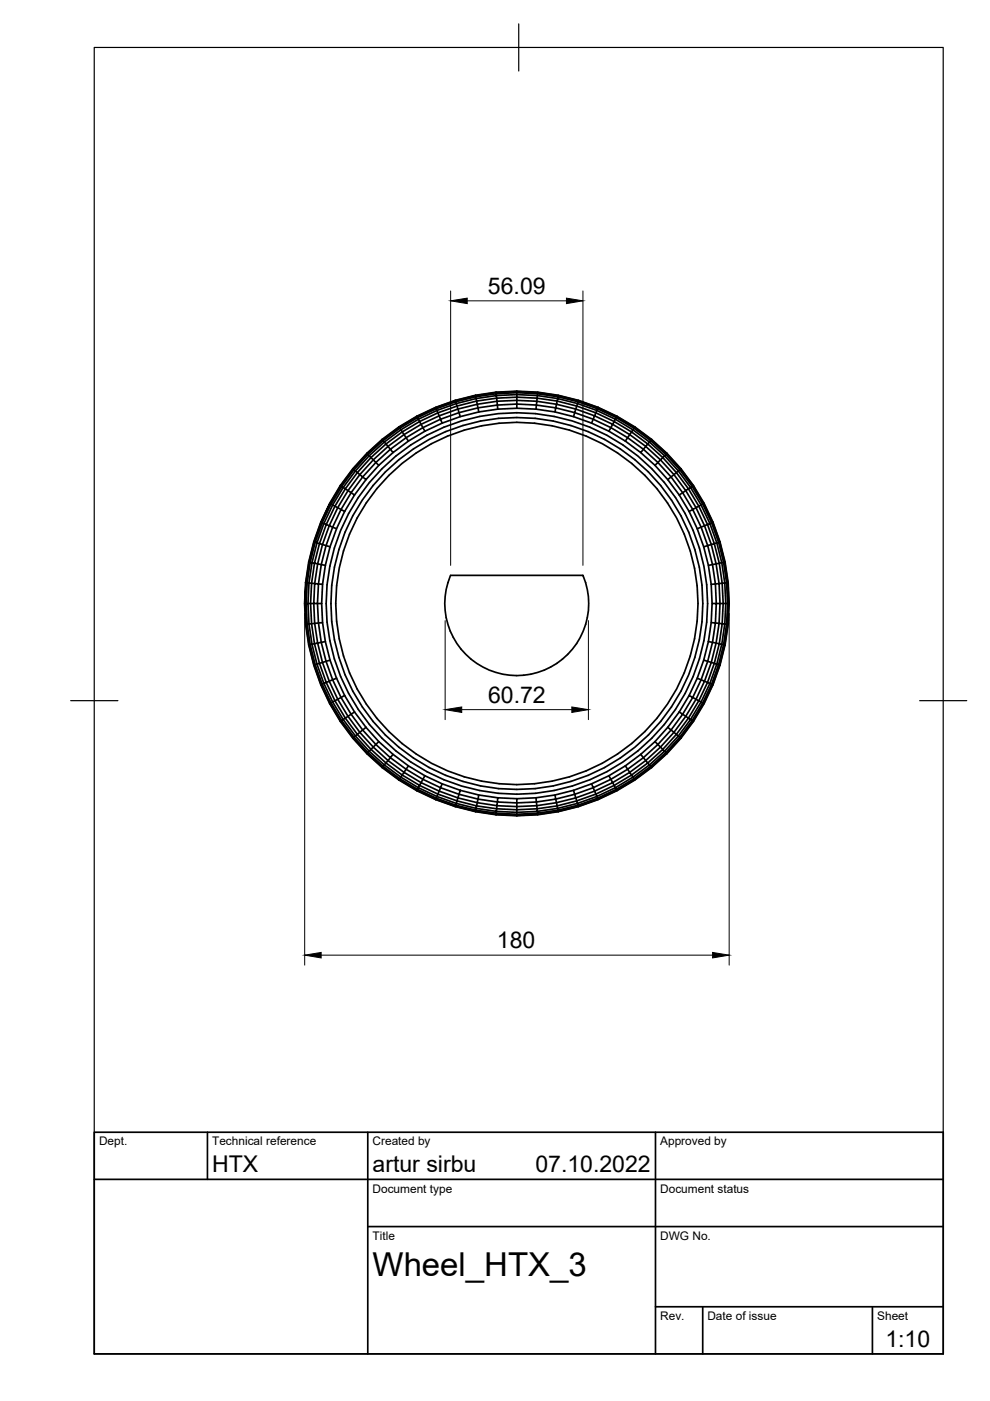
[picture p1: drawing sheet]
<svg xmlns="http://www.w3.org/2000/svg" width="210mm" height="297mm" viewBox="0 0 210 297" stroke-linecap="round" stroke-linejoin="round" font-family="sans-serif">
<!-- layer: Visible -->
<g fill="none" stroke="#000" stroke-width=".36">
<path d="M74.8 99.4l-2.6 3.5M74.9 99.4l.2 .2-2.7 3.5-.2-.1zM77.8 96.1l-3 3.3M78.3 96.6l.4 .4-2.9 3.2-2.6 3.4-.4-.3 2.6-3.4zM80.3 98.7l-1.2-1.2-2.8 3.1-1.2-1M80.3 98.7l-2.7 3-.7-.6M81 93.2l-3.2 3 .5 .4 3.2-2.9M81 93.2l-3.2 2.9M81.5 93.7l.3 .4 3.5-2.5 .4 .5-3.4 2.5-.5-.5-3.1 2.9 .4 .5 3.2-2.9 .5 .7-3.1 2.8-2.8 3M83.3 96l-3 2.7M84.6 90.5l-3.5 2.7 .1 .2-3.2 3-2.9 3.2M84.6 90.5l-3.6 2.7"/>
<path d="M84.8 90.8l-3.6 2.6 .3 .3M84.8 90.8l.2 .3M85 91.1l-3.5 2.6M88.4 88.3l-3.8 2.3 .2 .2M88.4 88.3l-3.8 2.2M88.5 88.5l.2 .4-3.7 2.2M88.5 88.5l-3.7 2.3M89 89.4l-3.7 2.2-.3-.5M89 89.4l.3 .6M89.3 90l-3.6 2.1 .4 .7-3.3 2.5 .5 .7 3.3-2.5M90.1 91.4l-.4-.7-3.6 2.1 .5 .7M90.1 91.4l-3.5 2.1"/>
<path d="M92.4 86.4l-4 1.9M93.7 89.7l-.3-.8-3.7 1.8-.4-.7M93.7 89.7l-3.6 1.7M96.5 84.9l-4.1 1.5-4 1.9 .1 .2M96.5 84.9l-4.1 1.5 .1 .3-4 1.8M96.6 85.2l.1 .4-4.1 1.4 .2 .5-3.8 1.9M96.6 85.2l-4.1 1.5 .1 .3-3.9 1.9 .3 .5M100.8 83.9l-4.3 1 .1 .3M100.8 83.8l-4.3 1.1M100.8 83.8v.1M100.8 83.9l.1 .2M100.9 84.1v.4l-4.2 1.1 .2 .5 4.1-1.1 .2 .7 4.2-.6"/>
<path d="M100.9 84.1l-4.3 1.1M100.9 84.5l4.3-.6 .1 .5-4.3 .6zM101.5 87.3l-3.9 1-3.9 1.4M101.5 87.3l-.2-.8-4 1-3.9 1.4-.6-1.4 4.1-1.4 .2 .6-4 1.5-3.8 1.8M105.2 83.1l-4.4 .8M105.2 83.1l-4.4 .7M105.4 85.1l.1 .8M105.5 85.9l-4.2 .6-.1-.8-4.1 1 .5 1.6M105.5 85.9v.8M105.5 86.7l-4 .6M109.6 84.9l4.2 .2 .1-.7 4.2 .6M109.6 83.7v-.4l-4.4 .2v-.3l4.4-.2 4.4 .1 4.4 .7"/>
<path d="M109.6 83.7l-4.4 .2v-.4l-4.3 .6M109.6 84.9v.8l-4.1 .2M109.6 82.9v.4l4.4 .2-.1 .4M109.6 82.9l-4.4 .2M109.6 86.6l-4.1 .1M109.6 84.9l-4.2 .2M109.6 82.9l4.4 .2M109.6 83.7v1.2M109.6 86.6l4 .1M109.6 83.7l4.3 .2M113.9 83.9l4.3 .6 .1-.4 4.3 1.1M113.9 83.9v.5l-4.3-.2-4.3 .2 .1 .7"/>
<path d="M114 83.2l4.4 .7-.1 .2-4.3-.6zM117.7 87.3l3.9 1 3.8 1.4M118.1 85l-.4 2.3-4.1-.6 .1-.8 4.1 .6 4.1 1 .2-.8-4.1-1-4.2-.6-.1 .8-4.1-.2v.9M118.1 85l.1-.5 4.2 1.1 4.1 1.4M118.1 85l4.2 1.1 .3-.9M118.4 83.9l4.2 1v.3M118.4 83.9l4.3 1 4.1 1.5M121.6 88.3l.3-.8 3.9 1.4-.4 .8M122.3 86.1l4 1.4-.2 .7 3.8 1.8-.4 .7-3.7-1.8 .3-.7-4-1.5zM122.6 85.2l4.1 1.5-.2 .3M122.7 84.9l4.1 1.5M125.4 89.7l3.7 1.7"/>
<path d="M126.5 87l4 1.9-.3 .5-3.9-1.9zM126.8 86.4l4 1.9M129.1 91.4l.4-.7 3.6 2.1 .4-.7 3.4 2.5 .5-.5-3.5-2.5M129.1 91.4l3.5 2.1M130.2 89.4l3.7 2.2-.4 .5-3.6-2.1zM130.8 88.3l3.8 2.3-.2 .2-3.7-2.3 .1-.2-4-1.9-.1 .3 4 1.8-.2 .4 3.7 2.2-.3 .5M130.8 88.3l3.8 2.2M133.1 92.8l3.3 2.5 3.1 2.8 .5-.6-3.1-2.9-1.1 1.4-3.2-2.5zM134.6 90.5l3.6 2.7M134.6 90.5l3.5 2.7M135.8 96l3.1 2.7M137.7 93.7l-.3 .4 3.1 2.9 .4-.4 2.9 3.3 .3-.3"/>
<path d="M137.7 93.7l3.2 2.9 .3-.2 2.9 3.2M137.7 93.7l.2-.3 3.3 3 .2-.2 2.9 3.2M138.1 93.2l-.2 .2-3.5-2.6-.2 .3 3.5 2.6M138.1 93.2l3.3 2.9M138.2 93.2h-.1M138.2 93.2l3.2 2.9M138.9 98.7l.6-.6 2.8 3 .6-.5-2.9-3.1 .5-.5 2.9 3.2 .4-.3 2.6 3.4 .3-.2 2.3 3.8-.3 .2M138.9 98.7l2.7 3M141.4 96.1l3 3.3M144.1 99.6l2.6 3.5 .2-.1 2.4 3.7M144.3 99.4l2.7 3.5M144.3 99.4l-.2 .2"/>
<path d="M144.4 99.4l2.6 3.5M144.4 99.4h-.1M65.4 119.2h.1M65.4 119.2l-.6 4.3M65.5 119.2l-.6 4.3 .2 .1 .7-4.4 .9 .2-.6 4.3-.6-.1-.2 4.4h1.2l.2 4.2M66.5 114.9l-1 4.3M68 110.7l-1.5 4.2-1.1 4.3M68.4 115.5l-1 4.1-.7-.2 1-4.1-.5-.2-1.1 4.2-.6 4.3h-.4l-.2 4.4h.4l.2 4.3h-.4l-.2-4.3h-.2l.2 4.4 .2-.1 .7 4.4M68.4 115.5l.7 .2-1 4-.7-.1-.7 4.1h-.6l-.3 4.3 .3 4.2M69 119.9l-.6 4-.9-.1M69 119.9l-.9-.2-.6 4.1M69.2 111.2l.6 .3-1.4 4-.7-.2z"/>
<path d="M70 115.9l-1 4M70.2 106.9l2.2-3.8 .4 .2-2.3 3.8-1.8 3.9 .5 .2 1.8-3.9M70.2 106.9l-1.9 4 .4 .1-1.5 4.1-.4-.1 1.5-4.1-.2-.1-1.5 4.1 .2 .1-1 4.2h-.3M70.2 106.9l.8 .4M71 107.3l.6 .3-1.8 3.9 .7 .3 1.8-3.8 .8 .4M71 107.3l2.2-3.7 .6 .4-2.2 3.6 .7 .4 2.1-3.5 .8 .5-2.1 3.4M71.4 112.1l-.9-.3-1.4 3.9 .9 .2M72.2 102.9l-2.2 3.9-2 3.9 1.9-4M72.2 102.9l-2.3 3.8 .3 .2M73.1 108.4l-1.7 3.7-1.4 3.8M76.3 100.6l.6 .5-2.5 3.4-.6-.5zM77.6 101.7l-2.4 3.3"/>
<path d="M141.6 101.7l.7-.6 2.4 3.4 .7-.5 2.2 3.6 .6-.3M141.6 101.7l2.4 3.3M144 105l.7-.5 2.2 3.5 .7-.4 1.8 3.9 .6-.3 1.4 4.1 .6-.2 1 4.2M144 105l2.1 3.4M146.1 108.4l.8-.4 1.8 3.8M146.1 108.4l1.7 3.7M147 102.9l2.3 3.8M147.8 112.1l1.4 3.8M148.2 107.3l1.8 3.9 .5-.2 1.5 4.1 .4-.1 1 4.2M148.7 111.8l1.4 3.9 .7-.2M148.7 111.8l.7-.3 1.4 4M148.7 107.1l1.8 3.9 .4-.1 1.5 4.1 .2-.1"/>
<path d="M148.7 107.1l-2.3-3.8-1 .7-2.5-3.4 .5-.4 2.6 3.4 2.2 3.7M148.7 111.8l-.9 .3M148.7 107.1l-.5 .2M149.2 115.9l1 4 .6 4M149.2 115.9l.9-.2 1 4 .7-.1 .7 4.1h.6M149.3 106.7l1.9 4M150.2 119.9l.9-.2 .6 4.1M150.8 115.5l1 4.1 .7-.2 .6 4.3M150.8 115.5l.6-.2 1.1 4.1 .5-.1M151.2 110.7l-2-3.9-.2 .1 1.9 4 .2-.1 1.5 4.1M151.2 110.7l1.5 4.2M152.6 114.9l1 4.3 .7 4.3-.2 .1"/>
<path d="M152.6 114.9l1.1 4.3 .7 4.3M153 119.3l.7 4.3M153.4 119.2l-.4 .1M153.4 119.2l.7 4.4M153.7 119.2h-.3M64.6 128l.2 4.4 .6 4.3M64.8 132.4l.6 4.3M64.8 123.5l-.2 4.5zM65.4 136.7l1.1 4.3 1.6 4.1M65.8 136.7h-.3l1.1 4.3 .2-.1 1.5 4.1 .4-.1 1.8 3.9 1.1-.5M66.1 132.2l-.6 .1 .6 4.3M66.1 132.2l.6 4.3"/>
<path d="M66.1 136.6l1.1 4.2-.4 .1-1-4.2M66.1 136.6l-.3 .1M66.7 136.5l1 4.1 .7-.2 1.4 4 .7-.3 1.8 3.8-.7 .4M66.7 136.5l-.6 .1M66.7 132.2l.7 4.1-.7 .2M66.7 132.2l1.7-.2 .6 4M66.7 123.7l.8 .1-.2 4.2h-.8zM66.7 132.2h-.6M68.1 136.2l-.7 .1 1 4.1 .7-.2M68.1 136.2l1 4M68.2 128h-.9l.2 4.1 .6 4.1M68.2 128l.2 4"/>
<path d="M68.4 123.9l-.2 4.1M69 136l1 4M69 136l-.9 .2M95.5 122h28.1a15.3 15.3 0 0 1-14 21.2 15.3 15.3 0 0 1-14.1-21.2zM149.2 140l1.6 .4-1.4 4 .6 .3M149.2 140l-1.4 3.8M150.2 136l.9 .2-1 4-1.4 3.9M150.2 136l-1 4M150.8 132l-.6 4M150.8 123.9l.2 4.1M151 128h.9l-.2 4.1-.9-.1zM151.7 132.1l-.6 4.1 .7 .1-1 4.1 1.2 .4-1.5 4.1 .4 .1"/>
<path d="M151.7 123.8l.2 4.2h.8l-.2 4.2h.6l-.6 4.3 .5 .1-1 4.2 .4 .1-1.5 4.1M151.7 132.1l.8 .1-.7 4.1 .7 .2-1.1 4.1-1.4 4.1M151.7 123.8l.8-.1 .2 4.3h.6M151.7 123.8l-.9 .1M153.1 123.7l.2 4.3M153.3 128l-.2 4.2 .6 .1-.7 4.3 .4 .1-1 4.2 .2 .1-1.4 4.2M153.7 123.6l.2 4.4h-.6M153.7 123.6l-.6 .1M153.7 136.7l-1 4.3M154.1 123.6l.2 4.4h-.4l-.2 4.3h.4l-.7 4.4h.2l-.9 4.3M154.1 123.6h-.4M154.3 128h.2l-.2 4.4-.2-.1z"/>
<path d="M154.4 132.4l-.7 4.3M154.4 123.5l.2 4.5M154.6 128l-.2 4.4M66.5 141l1.6 4.1M67.2 140.8l.5-.2 1.5 4.1-.5 .2zM68 145.2l1.9 4M68.1 145.1l1.9 4 .2-.1 2.2 3.8-.2 .1M68.1 145.1l.2-.1 1.9 4 .3-.2 2.3 3.8M69.1 140.2l1.4 3.9 .9-.3M69.1 140.2l.9-.2 1.4 3.8M69.2 144.7l1.8 3.9 2.2 3.7 2.6 3.4 .5-.4 2.8 3.1 .6-.6-2.8-3-.6 .5-2.5-3.4M69.2 144.7l.6-.3 1.8 3.9"/>
<path d="M69.9 149.2l2.3 3.7M69.9 149.2l2.3 3.8M71.4 143.8l1.7 3.7M71.6 148.3l2.2 3.6M72.2 153l2.6 3.5M72.2 152.9l2.7 3.5 2.9 3.3 .2-.2M72.2 152.9v.1M72.8 152.6l2.6 3.4 .4-.3 2.9 3.2-.7 .6M72.8 152.6l-.4 .2 2.7 3.5 .3-.3 2.9 3.3 3.2 2.9 .3-.4 3.5 2.5 .4-.5 3.6 2.1 .4-.7M73.1 147.5l-.8 .4 2.1 3.5 .8-.5M73.1 147.5l2.1 3.4M73.8 151.9l.6-.5 2.5 3.4 .7-.6"/>
<path d="M73.8 151.9l-1 .7M74.8 156.5l.3-.2 2.9 3.2M74.8 156.5l3 3.3M75.2 150.9l2.4 3.3M77.6 154.2l2.7 3M77.8 159.8l3.3 2.9M77.8 159.8l3.2 2.9M78 159.5l3.2 3 .3-.3 3.5 2.6-.2 .3 3.7 2.3M78.7 158.9l.4-.5 3.2 2.9-.5 .5zM80.3 157.2l3 2.7 3.3 2.5M80.3 157.2l-.6 .6 3.1 2.8 .5-.7M135.8 159.9l.6 .7-3.3 2.5"/>
<path d="M135.8 159.9l3.1-2.7 .6 .6-3.1 2.8 .5 .7M135.8 159.9l-3.2 2.5M141.4 159.8l-3.2 2.9M141.6 154.2l1.3 1.1-2.9 3.1 .5 .5 2.9-3.2M141.6 154.2l-2.7 3M143.4 155.7l.4 .3-2.9 3.3 .3 .2 2.9-3.2M144 150.9l.7 .5-2.4 3.4-2.8 3 .5 .6-3.1 2.9M144 150.9l2.1-3.4 .8 .4-2.2 3.5 1.3 .9-2.6 3.4M144 150.9l-2.4 3.3M144.1 156.3l.2 .1M144.3 156.4l-2.9 3.4M144.3 156.4l.1 .1"/>
<path d="M144.4 156.5l-3 3.3M147 153l-2.6 3.5M147.6 148.3l.6 .3-2.2 3.7 .4 .3-2.6 3.4 .3 .3M147.6 148.3l-2.2 3.6-2.5 3.4 .5 .4M148.7 144.1l-.9-.3-1.7 3.7M148.7 144.1l.7 .3-1.8 3.9M148.7 144.1l-1.8 3.8 .7 .4M149.3 149.2l-2.3 3.8M150 144.7l-1.8 3.9 .5 .2-2.3 3.8 .3 .2-2.6 3.5M150 144.7l.5 .2-1.8 3.9 .3 .2-2.3 3.8 .2 .1-2.6 3.5M150.9 145l-1.9 4 .2 .1-2.2 3.9M150.9 145l.2 .1-1.8 4.1"/>
<path d="M151.2 145.2l-1.9 4M152.7 141l-1.5 4.2M81 162.7l3.6 2.7M81.1 162.7h-.1M81.2 162.5l3.6 2.6-.2 .2-3.5-2.6zM82.3 161.3l.5-.7 3.3 2.5M82.3 161.3l3.4 2.5 .4-.7M84.6 165.4l3.8 2.2 .1-.2M84.6 165.4l3.8 2.2M85.3 164.3l3.7 2.2-.3 .5-3.7-2.2zM86.1 163.1l.5-.7 3.5 2.1M86.1 163.1l3.6 2.1"/>
<path d="M88.4 167.6l4 1.9M88.5 167.4l4 1.8 4.1 1.5-.1 .2-4.1-1.4M88.5 167.4l.2-.4 3.9 1.9M90.1 164.5l3.6 1.7-.3 .8-3.7-1.8M90.1 164.5l-.4 .7M92.4 169.5l4.1 1.5M92.4 169.5h.1M92.6 168.9l4.1 1.4-.1 .4 4.3 1.1M92.6 168.9l-.2 .6M92.8 168.4l4.1 1.4 .2-.6 4.1 1 .1-.8 4.2 .6-.1 .8-4.2-.6-.2 .7 4.3 .6 .1-.7 4.2 .2M92.8 168.4l-.2 .5M93.1 167.7l-3.8-1.8-.3 .6 3.8 1.9"/>
<path d="M93.1 167.7l-.3 .7M93.4 167l3.9 1.4-.2 .8-4-1.5zM93.7 166.2l3.9 1.4M96.5 171l4.3 1 .1-.2M96.5 171l4.3 1.1M96.9 169.8l4.1 1.1-.1 .5-4.2-1.1zM97.6 167.6l3.9 1-.2 .8-4-1zM100.8 172.1l4.4 .6M100.9 171.4v.4M101.5 168.6l4 .5M105.2 172.7l4.4 .3M105.5 169.1l4.1 .2v.9l-4.1-.2z"/>
<path d="M109.6 171v.7l-4.3-.2-.1 .5-4.3-.6M109.6 171l4.2-.2 .1 .7-4.3 .2v.5l-4.4-.2v.4l-4.3-.6M109.6 172.6l4.4-.2v.3l-4.4 .2zM113.6 169.1l4.1-.5 .1 .8-4.1 .6zM113.6 169.1l-4 .2M113.7 170l-4.1 .2v.8M113.9 172l4.3-.6-.1-.5 4.2-1.1 .1 .5-4.2 1.1 .1 .4-4.3 .6zM114 172.7h.1M117.7 168.6l3.9-1 .3 .8-4.1 1 .2 .8-4.2 .6-.1-.8M118.4 172.1l-4.4 .6-4.4 .3M118.4 172.1l-4.4 .6M122.7 171l-4.3 1.1"/>
<path d="M125.4 166.2l-3.8 1.4M126.1 167.7l-.3-.7-3.9 1.4 .2 .8-4.1 1 .1 .7-4.2 .6v.5l-4.3 .2v.4l-4.4-.2v.3l-4.4-.6M126.7 169.2l4-1.8 .1 .2-4 1.9zM126.8 169.5l-4.2 1.4v-.2l4.1-1.5-.2-.3-4.1 1.4 .2 .4-4.3 1.1 .1 .2 4.3-1M129.1 164.5l.4 .7-3.7 1.8-.4-.8M129.1 164.5l-3.7 1.7M132.6 162.4l-3.5 2.1M132.6 162.4l.5 .7M133.1 163.1l-3.6 2.1 .4 .7-3.8 1.8M133.9 164.3l-.4-.5-3.6 2.1 .3 .6-3.9 1.9-4 1.4-.2-.6 4-1.5M133.9 164.3l-3.7 2.2 .3 .5-4 1.9-.4-1.2M134.6 165.4l-3.8 2.2"/>
<path d="M136.9 161.3l-3.4 2.5-.4-.7M136.9 161.3l.5 .5-3.5 2.5M138.2 162.7a44.7 44.7 0 0 1-15.5 8.3M138.2 162.7l-3.6 2.6-.2-.2 3.5-2.6 .2 .2 3.3-3-.2-.2-3.3 3-.2-.3 3.2-2.9-.4-.4-3.1 2.9 .3 .4-3.5 2.6-3.7 2.2 .2 .4 3.7-2.3-.5-.8"/>
<circle cx="109.6" cy="128" r="40.4"/>
<circle cx="109.6" cy="127.9" r="38.4"/>
<circle cx="109.6" cy="127.9" r="39.4"/>
</g>
<!-- layer: Border -->
<path d="M20 10.1h180v276.9h-180zM110 5.1v10M15 148.6h10M195 148.6h10" fill="none" stroke="#000" stroke-width=".25"/>
<!-- layer: TitleBlock -->
<path d="M20 240.1h180v46.9h-180zM20 250h180M44 240.1v9.9M78 240.1v46.9M139 240.1v46.9M78 260.1h122M139 277.1h61M149 277.1v9.9M185 277.1v9.9" fill="none" stroke="#000" stroke-width=".36"/>
<!-- layer: Dimensions -->
<path d="M95.5 61.7v58.2M99.1 63.8h21M123.6 61.7v58.2M64.6 130.1v74.5M94.4 131.6v21M124.8 131.6v21M154.6 130.1v74.5M97.9 150.5h23.3M68.1 202.5h83" fill="none" stroke="#000" stroke-width=".21"/>
<path d="M95.5 63.8l3.6-.6v1.2zM120.1 63.2l3.5 .6-3.5 .6zM94.4 150.5l3.5-.6v1.2zM121.2 149.9l3.6 .6-3.6 .6zM64.6 202.5l3.5-.6v1.2zM151.1 201.9l3.5 .6-3.5 .6z" fill="#000" stroke="#000" stroke-width=".21"/>
<text font-size="7" x="79" y="270.6">Wheel_HTX_3</text>
<g font-size="4.9">
<text x="103.5" y="62.3">56.09</text>
<text x="103.5" y="149">60.72</text>
<text x="105.4" y="201">180</text>
<text x="45" y="248.5">HTX</text>
<text x="79" y="248.5">artur sirbu</text>
<text x="113.5" y="248.5">07.10.2022</text>
<text x="187.7" y="285.7">1:10</text>
</g>
<g font-size="2.5">
<text x="21" y="242.9">Dept.</text>
<text x="45" y="242.9">Technical reference</text>
<text x="79" y="242.9">Created by</text>
<text x="140" y="242.9">Approved by</text>
<text x="79" y="252.8">Document type</text>
<text x="140" y="252.8">Document status</text>
<text x="79" y="262.9">Title</text>
<text x="140" y="262.9">DWG No.</text>
<text x="140" y="279.9">Rev.</text>
<text x="150" y="279.9">Date of issue</text>
<text x="186" y="279.9">Sheet</text>
</g>
</svg>
